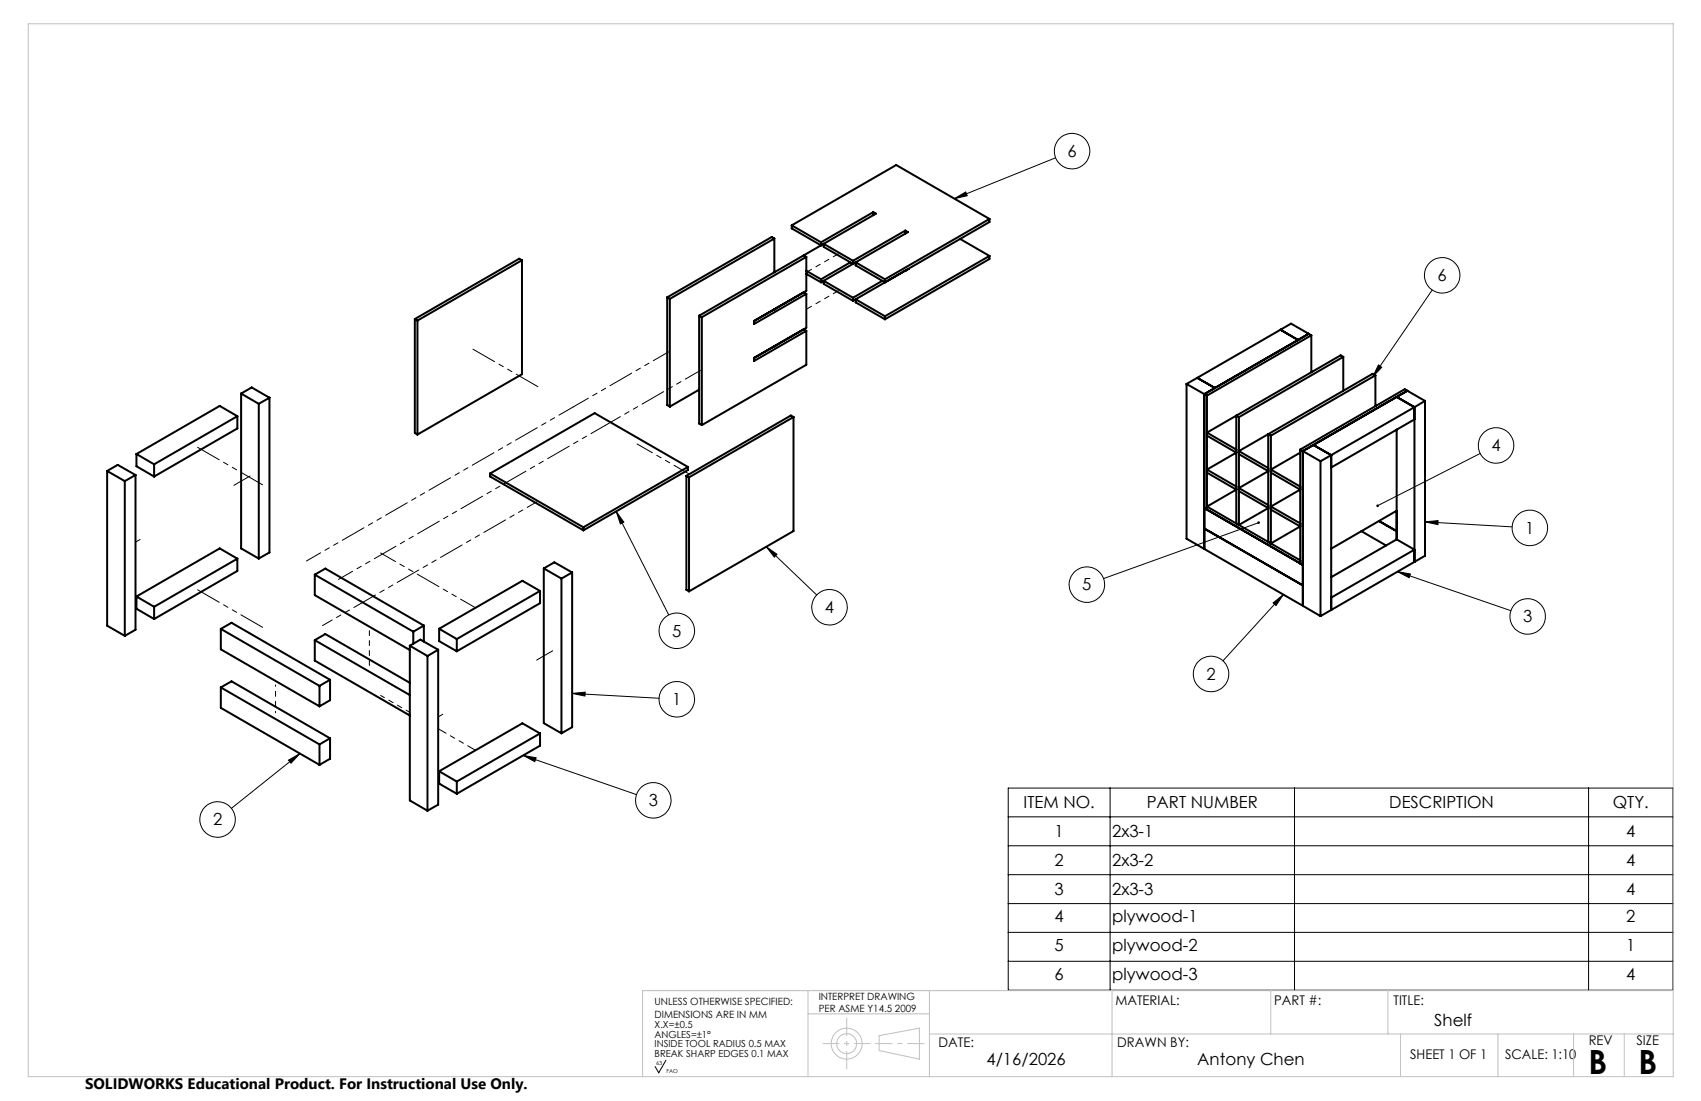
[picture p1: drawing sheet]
<svg xmlns="http://www.w3.org/2000/svg" width="432mm" height="279mm" viewBox="0 0 432 279" stroke-linecap="round" stroke-linejoin="round" font-family="sans-serif">
<g fill="none" stroke="#000" stroke-width=".51">
<path d="M201 57.2l7.4 4.3M201 57.2v.8l7.4 4.3M221.7 53.8l.7 .4-18.4 10.6M221.7 53.8l-13.3 7.7M221.7 53.8v.8M229.8 58.5l-13.3 7.7M229.8 58.5l.7 .4-13.3 7.7M229.8 58.5v.8M251.2 55.6l-26.6 15.3M251.2 55.6v.7l-26.6 15.3M251.2 55.6l-23.7-13.7-26.5 15.3M132.5 66l-26.5 15.4"/>
<path d="M132.5 66v29l-26.5 15.3M132.5 66l-.7-.3-26.5 15.3M169.4 75.5l.6 .3M169.4 75.5v27.3l.6 .4M170 75.8v27.4M196.6 78.5h.1M196.6 60.5l-.7-.4-26.5 15.4M196.6 60.5l-26.6 15.3M196.6 60.5v8.6M204 64.8l-26.5 15.3M204 64.8l.7 .4M204 74.2l.7 .4"/>
<path d="M204.7 74.6v8.6l-13.3 7.6v.8l13.3-7.6M204.7 65.2v8.6l-13.3 7.7v.7l13.3-7.6M204.7 65.2l-26.5 15.3M204.7 68.7l3.7 2.2M204.7 69.5l3.7 2.1M208.4 61.5v.8M208.4 70.9v.7M209.1 61.9l7.4 4.3M209.1 61.9v.8l7.4 4.3M209.1 61.9l-.7 .4M215.9 66.6l-7.5 4.3M216.5 66.2v.8"/>
<path d="M216.5 75.6v.7M216.5 75.6l-7.4-4.3v.7l7.4 4.3M217.2 66.6l7.4 4.3M217.2 66.6v.7l7.4 4.3M217.2 76v.7l7.4 4.3M217.2 66.6l-.7 .4M217.2 76l7.4 4.3M217.2 66.6l-8.8 5M217.2 76l-.7 .3M224 71.3l-7.5 4.3M224.6 70.9v.7M229.8 68.7h.1"/>
<path d="M230.5 68.3h.1M230.5 68.3l-13.3 7.7M243.7 60.6l7.5 4.3M251.2 64.9v.8l-26.6 15.3M251.2 64.9l-26.6 15.4M61.2 99.9l2.7-1.6 4.5 2.6M61.2 99.9l4.5 2.6M61.2 99.9v39.3l4.5 2.5M105.3 81v28.9l.7 .4M105.3 81l.7 .4M106 81.4v28.9M177.5 80.1l.7 .4"/>
<path d="M177.5 80.1v27.4l.7 .4M177.5 98.9l-7.5 4.3M178.2 80.5v27.4M196.6 87.9h.1M204 83.6l.7 .4M204.7 84v8.6l-26.5 15.3M224.6 80.3v.7M301.2 97.4v39.3l29.5 17M301.2 97.4l4.5 2.6M303.9 95.9l4.5 2.6M303.9 95.9l-2.7 1.5M308.4 98.5l-2.7 1.5"/>
<path d="M325 83.7l4.5 2.6M329.5 86.3l-21.1 12.2M332.2 84.7l.7 .4M332.2 84.7l-26.5 15.3M332.2 84.7l-4.5-2.6-23.8 13.8M332.2 84.7l-2.7 1.6M332.9 85.1l-26.5 15.3M332.9 85.1v9.4M341 90.6l-.7-.4-33.9 19.6 7.4 4.3M341 90.6l-26.5 15.3M341 90.6v8.6M349.1 95.2l-.7-.3-33.9 19.6 7.4 4.3"/>
<path d="M349.1 95.2l-26.5 15.4M349.1 95.2v7.9M357.3 99.2l-.7-.4-26.5 15.3M357.3 99.2l-26.6 15.3M357.3 99.2l-2.8 1.5M357.3 99.2l4.4 2.5M27.2 119.5l4.5 2.6M27.2 119.5v39.3l4.5 2.6M27.2 119.5l2.7-1.5 4.5 2.5M34.6 115.2v3.1l4.5 2.6M34.6 115.2l4.5 2.6M39.1 117.8v3.1"/>
<path d="M60.3 105.6v3.1l-21.2 12.2M60.3 105.6l-4.5-2.6-21.2 12.2M60.3 105.6l-21.2 12.2M65.7 102.5v39.2M68.4 100.9v39.3l-2.7 1.5M68.4 100.9l-2.7 1.6M174.6 118.5l-23.6-13.7-26.6 15.4M174.6 118.5l-26.5 15.3M174.6 118.5v.8l-26.5 15.3M201.4 105.8l-26.5 15.3M201.4 105.8v29l-26.5 15.3M201.4 105.8l-.6-.4-26.6 15.4"/>
<path d="M305.7 100l.7 .4M305.7 100v39.3M306.4 119.9l7.4 4.3-7.4 4.4 23.7 13.6M306.4 110.6l7.4 4.3-7.4 4.3 7.4 4.3M306.4 100.4v28.9M314.5 105.9l-.7-.4v27.3M314.5 115.3l7.4 4.3-7.4 4.3 7.4 4.3M314.5 105.9v27.3l7.4-4.3-7.4-4.3M322.6 110.6l-.7-.4v27.3M322.6 110.6v27.3l7.5-4.3-7.5-4.3M322.6 119.9l7.5 4.3-7.5 4.4 7.5 4.2M330.1 114.9l-7.5 4.3 7.5 4.3"/>
<path d="M330.1 114.1v28.9l.6 .4-25-14.5M330.1 114.1l.6 .4M330.7 114.5v39.2M330.7 114.5l4.5 2.6M333.4 112.9l4.5 2.6M335.2 117.1v39.3M337.9 115.5v39.3M337.9 115.5l-2.7 1.6M354.5 100.7l-23.8 13.8M354.5 100.7l4.6 2.6M354.5 109v27.9M359.1 103.3l-21.2 12.2"/>
<path d="M359.1 103.3v39.3M359.1 106.4l-21.2 12.2M361.7 101.7v39.3l-23.8 13.8M361.7 101.7l-2.6 1.6M31.7 122.1v39.3M34.4 120.5v39.3l-2.7 1.6M34.4 120.5l-2.7 1.6M124.4 120.2l23.7 13.6M124.4 120.2v.7l23.7 13.7M148.1 133.8v.8M174.2 120.8l.7 .3M174.2 120.8v28.9l.7 .4"/>
<path d="M174.9 121.1v29M305.7 134.1l25 14.5M345.6 134.8l6.3 3.6M350.1 132.2l4.4 2.6M354.5 129.6l-16.6 9.6M354.5 136.9l-16.6 9.6M354.5 136.9l4.6 2.6-21.2 12.2M34.6 151.4l4.5 2.6M34.6 151.4v3.1l4.5 2.6M39.1 154v3.1M56.1 159.6v5.2l25 14.4M56.1 159.6l25 14.5"/>
<path d="M56.1 159.6l2.7-1.6 25 14.5M60.3 141.8l-4.5-2.6-21.2 12.2M60.3 141.8l-21.2 12.2M60.3 141.8v3.1l-21.2 12.2M79.9 145.8l25 14.5M79.9 145.8v5.2l24.1 14M79.9 145.8l2.7-1.5 25 14.5M107.6 158.8l-2.7 1.5M107.6 158.8v4M111.5 159.6l4.5 2.6M111.5 159.6v3.1l4.5 2.6M137.1 150l-21.1 12.2"/>
<path d="M137.1 150v3.1l-21.1 12.2M137.1 150l-4.5-2.6-21.1 12.2M138 144.3l4.5 2.5M138 144.3v39.2l4.5 2.6M138 144.3l2.7-1.6 4.5 2.6M142.5 146.8v39.3M145.2 145.3v39.2l-2.7 1.6M145.2 145.3l-2.7 1.5M330.7 153.7l4.5 2.7M337.9 154.8l-2.7 1.6M56.1 174.4l25 14.5M56.1 174.4v5.2l25 14.5"/>
<path d="M56.1 174.4l2.7-1.5 25 14.5M79.9 162.5v5.1l24.1 14M79.9 162.5l24.1 13.9M79.9 162.5l2.7-1.6 21.4 12.4M81.1 174.1v5.1M83.8 172.5l-2.7 1.6M83.8 172.5v5.2l-2.7 1.5M104 163.9l4.5 2.6M104 163.9v39.2l4.5 2.6M104 163.9l2.7-1.6 4.5 2.6M104.9 160.3v3.1M108.5 166.5v39.2"/>
<path d="M111.2 164.9v39.3l-2.7 1.5M111.2 164.9l-2.7 1.6M116 162.2v3.1M81.1 188.9v5.2M83.8 187.4l-2.7 1.5M83.8 187.4v5.1l-2.7 1.6M111.5 195.7v3.2l4.5 2.5M111.5 195.7l4.5 2.6M116 198.3v3.1M137.1 186.1v3.1l-21.1 12.2M137.1 186.1l-21.1 12.2M137.1 186.1l-4.5-2.5-21.1 12.1"/>
</g>
<path d="M93.8 160.1v8.8" fill="none" stroke="#000" stroke-width=".25" stroke-dasharray="6.3 1.3 1.3 1.3 1.3 1.3" stroke-dashoffset="5.1"/>
<path d="M69.9 173.8v7.1" fill="none" stroke="#000" stroke-width=".25" stroke-dasharray="6.3 1.3 1.3 1.3 1.3 1.3" stroke-dashoffset="6"/>
<path d="M35.6 136.9l-1.2 .7M59.4 123.2l4.1-2.4M136.2 167.5l4.1-2.3M112.4 181.3l-1.2 .6" fill="none" stroke="#000" stroke-width=".25" stroke-dasharray="6.3 1.3 1.3 1.3 1.3 1.3"/>
<path d="M96.6 176.5l7.5 4.3" fill="none" stroke="#000" stroke-width=".25" stroke-dasharray="6.3 1.3 1.3 1.3 1.3 1.3" stroke-dashoffset="5.2"/>
<path d="M111.2 184.9l9.5 5.5" fill="none" stroke="#000" stroke-width=".25" stroke-dasharray="6.3 1.3 1.3 1.3 1.3 1.3" stroke-dashoffset="4.1"/>
<path d="M96.6 140.3l24.1 13.9" fill="none" stroke="#000" stroke-width=".25" stroke-dasharray="6.3 1.3 1.3 1.3 1.3 1.3" stroke-dashoffset="2"/>
<path d="M67.1 123.3l-17.4-10M67.1 159.4l-17.4-10" fill="none" stroke="#000" stroke-width=".25" stroke-dasharray="6.3 1.3 1.3 1.3 1.3 1.3" stroke-dashoffset="-.5"/>
<path d="M145.5 103.3l24.2-14M153.6 108l24.2-14M161.7 112.7l13.3 7.6" fill="none" stroke="#000" stroke-width=".25" stroke-dasharray="6.3 1.3 1.3 1.3 1.3 1.3" stroke-dashoffset="1.9"/>
<path d="M81.9 158.8l54.4-31.5" fill="none" stroke="#000" stroke-width=".25" stroke-dasharray="6.3 1.3 1.3 1.3 1.3 1.3" stroke-dashoffset="3.5"/>
<path d="M204.7 78.5l8.1-4.7M204.7 69.1l8.1-4.7" fill="none" stroke="#000" stroke-width=".25" stroke-dasharray="6.3 1.3 1.3 1.3 1.3 1.3" stroke-dashoffset="4.8"/>
<path d="M77.8 142.4l67.7-39.1M85.9 147l67.7-39" fill="none" stroke="#000" stroke-width=".25" stroke-dasharray="6.3 1.3 1.3 1.3 1.3 1.3" stroke-dashoffset="2.2"/>
<path d="M137.4 98.6l-18.2-10.5" fill="none" stroke="#000" stroke-width=".25" stroke-dasharray="6.3 1.3 1.3 1.3 1.3 1.3" stroke-dashoffset="-.9"/>
<g fill="none" stroke="#000" stroke-width=".25">
<path d="M242.3 50.4l2.8-1.7 .4 1zM268 40l-25.7 10.4M363.6 73.6l-15.1 22M349.9 92.6l.9 .6-2.3 2.4zM375.7 115.1l-26 13.2M156.4 129.8l2 2.7-.9 .5zM156.4 129.8l13.4 26.2M194.5 138.7l2.7 2-.6 .7zM194.5 138.7l12.8 12.3M319.5 132.6l-39.4 14.2M361.7 132.4l3.4-.3-.1 1zM361.7 132.4l22.2 1.3"/>
<path d="M323.2 153l2.6-2.1-1.9 2.8zM325.8 150.9l-15.4 16.8M354.8 145.1l3.2 .6-.3 .9zM354.8 145.1l28.7 9.9M145.2 176l3.4-.4-.1 1zM145.2 176l22.1 1.2M73.2 192.9l2.9-1.7-2.2 2.5zM76.1 191.2l-17.4 13.9M132.8 191.7l3.3 .6-.4 1zM132.8 191.7l28.8 9.9M255.9 200h168.8v51.3h-168.8zM281.8 200v51.3"/>
<path d="M328.6 200v51.3M403.3 200v51.3M255.9 207.3h168.8M255.9 214.6h168.8M255.9 222h168.8M255.9 229.3h168.8M255.9 236.6h168.8M255.9 243.9h168.8M169.1 269.1l-1.9 3.1-.9-1.5"/>
<circle cx="272.2" cy="38.4" r="4.5"/>
<circle cx="366.1" cy="69.9" r="4.5"/>
<circle cx="379.8" cy="113" r="4.5"/>
<circle cx="388.3" cy="134" r="4.5"/>
<circle cx="210.6" cy="154.1" r="4.5"/>
<circle cx="275.9" cy="148.3" r="4.5"/>
<circle cx="387.8" cy="156.4" r="4.5"/>
<circle cx="171.8" cy="160.1" r="4.5"/>
<circle cx="171.8" cy="177.4" r="4.5"/>
<circle cx="307.4" cy="171" r="4.5"/>
<circle cx="55.2" cy="208" r="4.5"/>
<circle cx="165.8" cy="203.1" r="4.5"/>
</g>
<g fill="none" stroke="#c0c0c0" stroke-width=".25">
<path d="M7.2 6h417.5v267.2h-417.5zM205.1 251.4v21.7M205.1 257.3h30.8M235.9 251.4v21.8M282.3 251.4v21.8M322.6 251.4v11M352.3 251.4v11M424.7 251.4h-261.6v21.8M223.2 262.8l10.2-1.9v7.9l-10.2-2.2zM235.9 262.4h188.8M355.5 262.4v10.8M380.3 262.4v10.8"/>
<path d="M399.5 262.4v10.8M412.3 262.4v10.8"/>
<circle cx="214.9" cy="264.8" r="3.9"/>
<circle cx="214.9" cy="264.8" r="2.52"/>
</g>
<path d="M214.9 258.3v13.1" fill="none" stroke="#c0c0c0" stroke-width=".25" stroke-dasharray="15.2 1.3 1.3 1.3" stroke-dashoffset="10.6" stroke-linecap="butt"/>
<path d="M208.9 264.8h12.1" fill="none" stroke="#c0c0c0" stroke-width=".25" stroke-dasharray="15.2 1.3 1.3 1.3" stroke-dashoffset="11.1" stroke-linecap="butt"/>
<path d="M222.2 264.8h12.4" fill="none" stroke="#c0c0c0" stroke-width=".25" stroke-dasharray="15.2 1.3 1.3 1.3" stroke-dashoffset="10.9" stroke-linecap="butt"/>
<path d="M242.3 50.4l2.8-1.7 .4 1zM145.2 176l3.4-.4-.1 1zM132.8 191.7l3.3 .6-.4 1zM73.2 192.9l2.9-1.7-2.2 2.5zM194.5 138.7l2.7 2-.6 .7zM156.4 129.8l2 2.7-.9 .5zM349.9 92.6l.9 .6-2.3 2.4zM361.7 132.4l3.4-.3-.1 1zM354.8 145.1l3.2 .6-.3 .9zM323.2 153l2.6-2.1-1.9 2.8zM349.5 128.1l-.1 .4 .3-.2-.3 .2a.34 .34 0 0 0 .5 .1 .34 .34 0 0 0 .1-.4 .34 .34 0 0 0-.5-.1zM319.3 132.4a.34 .34 0 0 0 .1 .6 .34 .34 0 0 0 .4-.5l-.3 .1 .3-.2z" fill="#000"/>
<g font-size="8.5">
<text x="403.2" y="272.6">B</text>
<text x="415.9" y="272.6">B</text>
</g>
<g font-size="4.2">
<text x="271" y="39.8">6</text>
<text x="364.9" y="71.3">6</text>
<text x="378.6" y="114.5">4</text>
<text x="387.2" y="135.4">1</text>
<text x="274.7" y="149.8">5</text>
<text x="209.4" y="155.6">4</text>
<text x="170.7" y="161.5">5</text>
<text x="386.6" y="157.9">3</text>
<text x="306.3" y="172.5">2</text>
<text x="170.7" y="178.9">1</text>
<text x="54.1" y="209.4">2</text>
<text x="164.7" y="204.6">3</text>
<text x="259.8" y="205.2">ITEM NO.</text>
<text x="291.1" y="205.2">PART NUMBER</text>
<text x="352.7" y="205.2">DESCRIPTION</text>
<text x="409.4" y="205.2">QTY.</text>
<text x="267.7" y="212.5">1</text>
<text x="282.3" y="212.5">2x3-1</text>
<text x="412.8" y="212.5">4</text>
<text x="267.7" y="219.8">2</text>
<text x="282.3" y="219.8">2x3-2</text>
<text x="412.8" y="219.8">4</text>
<text x="267.7" y="227.1">3</text>
<text x="282.3" y="227.1">2x3-3</text>
<text x="412.8" y="227.1">4</text>
<text x="267.7" y="234.1">4</text>
<text x="282.3" y="234.1">plywood-1</text>
<text x="412.8" y="234.1">2</text>
<text x="267.7" y="241.4">5</text>
<text x="282.3" y="241.4">plywood-2</text>
<text x="412.8" y="241.4">1</text>
<text x="267.7" y="248.7">6</text>
<text x="282.3" y="248.7">plywood-3</text>
<text x="412.8" y="248.7">4</text>
<text x="364.1" y="260.3">Shelf</text>
<text x="250.4" y="270.4">4/16/2026</text>
<text x="303.9" y="270.4">Antony Chen</text>
</g>
<text font-size="3.8" x="21.6" y="276.3">SOLIDWORKS Educational Product. For Instructional Use Only.</text>
<g font-size="3.4">
<text x="283.1" y="255">MATERIAL:</text>
<text x="323.4" y="255">PART #:</text>
<text x="353.8" y="255">TITLE:</text>
<text x="238.3" y="265.8">DATE:</text>
<text x="283.6" y="265.8">DRAWN BY:</text>
<text x="358" y="268.8">SHEET 1 OF 1</text>
<text x="382.1" y="268.8">SCALE: 1:10</text>
<text x="403.3" y="265.2">REV</text>
<text x="415.4" y="265.2">SIZE</text>
</g>
<g font-size="2.5">
<text x="166.2" y="255.1">UNLESS OTHERWISE SPECIFIED:</text>
<text x="207.8" y="253.8">INTERPRET DRAWING</text>
<text x="207.8" y="256.7">PER ASME Y14.5 2009</text>
<text x="166.2" y="258.4">DIMENSIONS ARE IN MM</text>
<text x="166.2" y="260.9">X.X=±0.5</text>
<text x="166.2" y="263.4">ANGLES=±1°</text>
<text x="166.2" y="265.8">INSIDE TOOL RADIUS 0.5 MAX</text>
<text x="166.2" y="268.3">BREAK SHARP EDGES 0.1 MAX</text>
</g>
<g font-size="1.4">
<text x="166.6" y="270.3">63</text>
<text x="169.2" y="272.2">FAO</text>
</g>
</svg>
